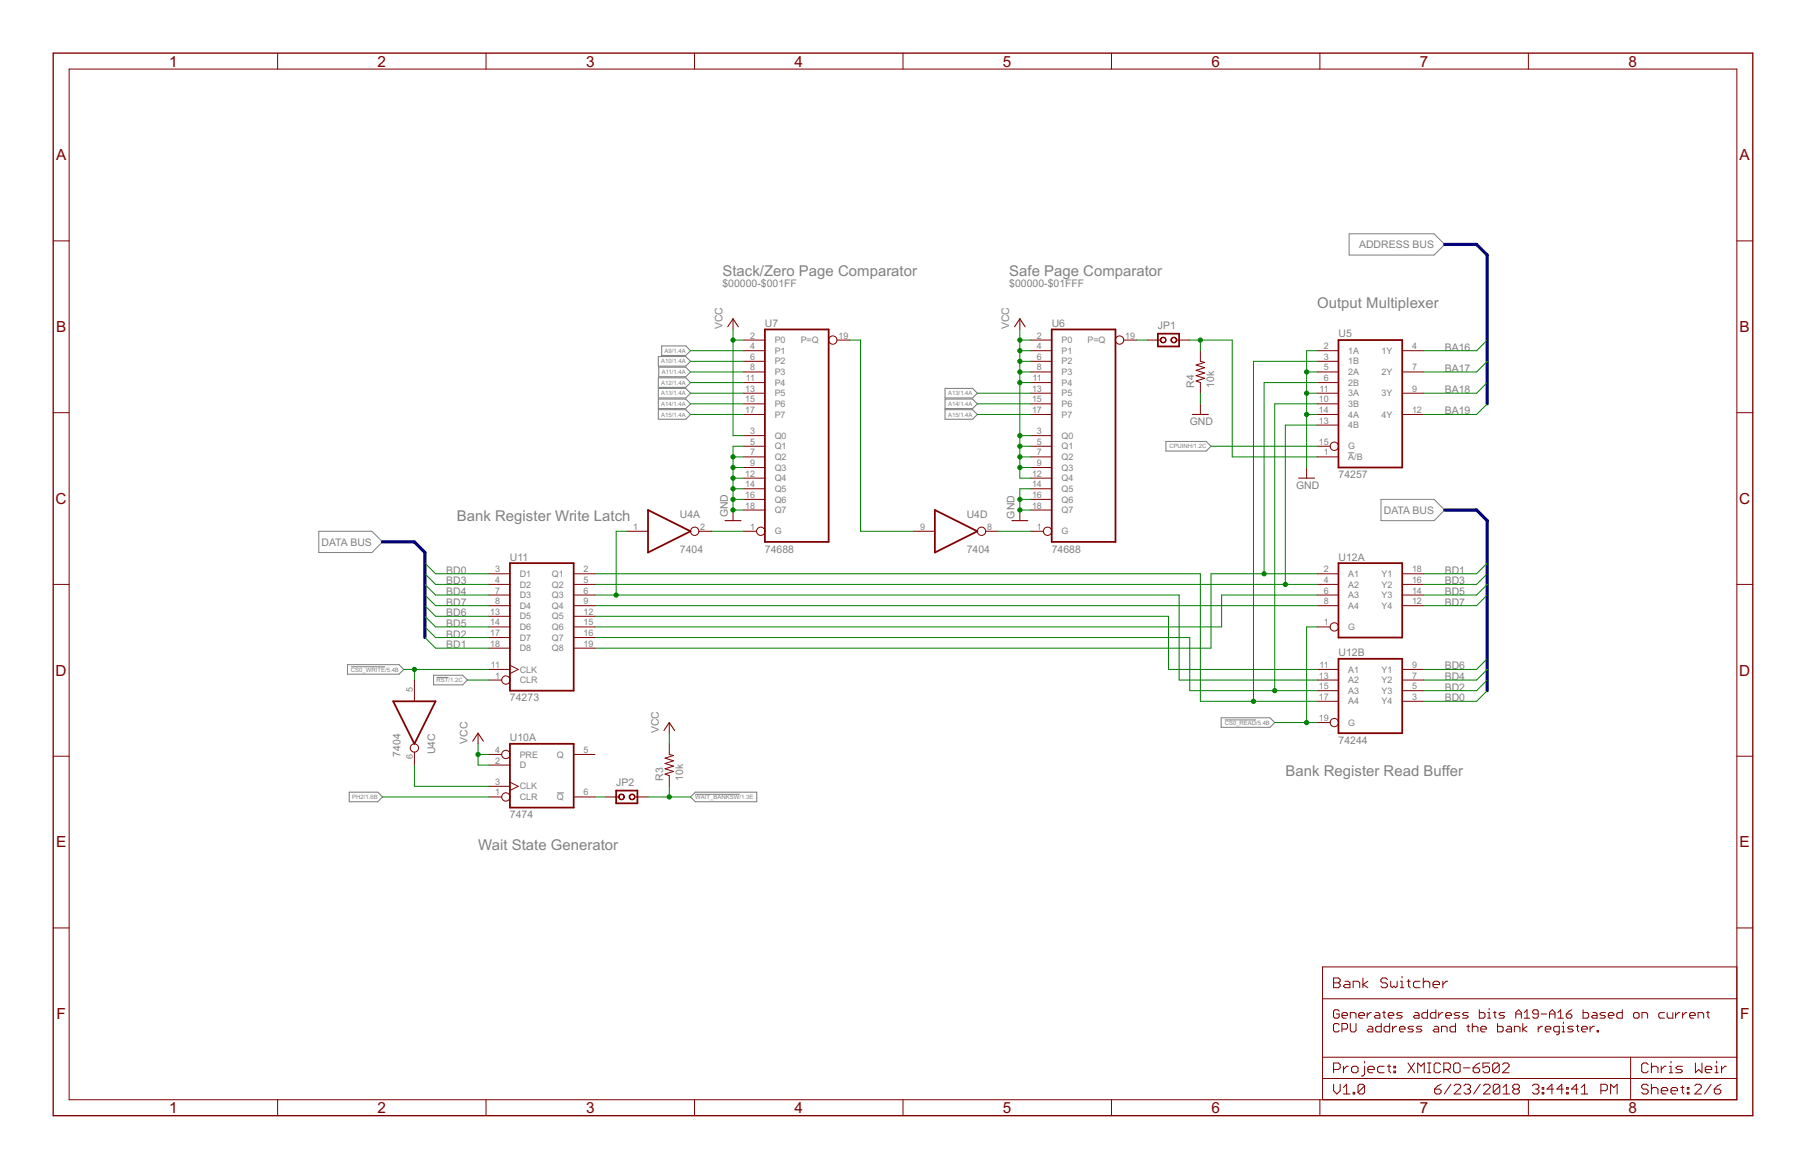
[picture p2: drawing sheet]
<svg xmlns="http://www.w3.org/2000/svg" width="432mm" height="279mm" viewBox="0 0 432 279" stroke-linecap="round" stroke-linejoin="round" font-family="sans-serif">
<path d="M322.6 55.9h20.3l2.5 2.5-2.5 2.6h-20.3zM322.4 108.2h1.4M330.2 119.4h12.7l2.5 2.5-2.5 2.5h-12.7zM76.2 127h12.7l2.6 2.5-2.6 2.6h-12.7zM83.9 159.4h8.2M104.4 161.9h2.8M292.8 172.1h7.5M133.2 189.5h1.6M166.2 189.8h10.6" fill="none" stroke="#808080" stroke-width=".24"/>
<g fill="none" stroke="#808080" stroke-width=".25">
<path d="M157.4 97.9h6.6l1.1 1.2-1.1 1.1h-6.6zM157.4 85.2h6.6l1.1 1.2-1.1 1.1h-6.6zM157.4 90.3h6.6l1.1 1.1-1.1 1.2h-6.6zM157.4 92.8h6.6l1.1 1.2-1.1 1.1h-6.6zM157.4 95.4h6.6l1.1 1.1-1.1 1.2h-6.6zM157.5 87.8h6.5l1.1 1.1-1.1 1.1h-6.5zM158.2 82.7h5.8l1.1 1.1-1.1 1.2h-5.8zM226 97.9h6.5l1.2 1.2-1.2 1.1h-6.5zM226 92.8h6.5l1.2 1.2-1.2 1.1h-6.5zM226 95.4h6.5l1.2 1.1-1.2 1.2h-6.5zM278.8 105.5h9.6l1.1 1.2-1.1 1.1h-9.6zM83.1 158.9h12.3l1.1 1.1-1.1 1.1h-12.3z"/>
<path d="M103.7 161.4h6.9l1.2 1.1-1.2 1.2h-6.9zM292 171.6h11.6l1.2 1.1-1.2 1.1h-11.6zM83.5 189.3h6.8l1.2 1.2-1.2 1.1h-6.8zM166.2 189.3h14.7v2.3h-14.7l-1.1-1.1z"/>
</g>
<g fill="none" stroke="#800000" stroke-width=".24">
<path d="M16.5 16.5h398.8v246.3h-398.8zM66.4 12.7v3.8M116.2 12.7v3.8M166.1 12.7v3.8M215.9 12.7v3.8M265.7 12.7v3.8M315.6 12.7v3.8M365.4 12.7v3.8M12.7 57.6h3.8M415.3 57.6h3.8M175.3 76.2v2.5M243.8 76.2v2.5"/>
<path d="M12.7 98.6h3.8M177.8 81.3h5.1M177.8 83.8h5.1M177.8 86.4h5.1M177.8 88.9h5.1M177.8 91.4h5.1M177.8 94h5.1M177.8 96.5h5.1M177.8 99.1h5.1M200.1 81.3h3.1M246.4 81.3h5.1M246.4 83.8h5.1"/>
<path d="M246.4 86.4h5.1M246.4 88.9h5.1M246.4 91.4h5.1M246.4 94h5.1M246.4 96.5h5.1M246.4 99.1h5.1M268.7 81.3h3.1M274.3 81.3h3.2M281.3 81.3h3.2M287 83.8v2.6l1 .2-2 .6 2 .7-2 .6 2 .7-2 .6 2 .6-2 .7 1 .3v2.6M287 96.5v2.6M314.9 83.8h5.1"/>
<path d="M314.9 86.4h5.1M314.9 88.9h5.1M314.9 91.4h5.1M314.9 94h5.1M314.9 96.5h5.1M314.9 99.1h5.1M335.3 83.8h5M335.3 88.9h5M335.3 94h5M335.3 99.1h5M415.3 98.6h3.8M177.8 104.1h5.1"/>
<path d="M177.8 106.7h5.1M177.8 109.2h5.1M177.8 111.7h5.1M177.8 114.3h5.1M177.8 116.8h5.1M177.8 119.4h5.1M246.4 104.1h5.1M246.4 106.7h5.1M246.4 109.2h5.1M246.4 111.7h5.1M246.4 114.3h5.1M246.4 116.8h5.1"/>
<path d="M246.4 119.4h5.1M312.4 111.7v2.6M314.9 106.7h3.2M314.9 109.2h5.1M314.9 101.6h5.1M12.7 139.7h3.8M116.8 139.7h5.1M116.8 137.1h5.1M137.2 139.7h5M137.2 137.1h5M149.9 127h5M167.1 127h3.1"/>
<path d="M175.3 121.9v2.5M177.8 127h3.1M177.8 121.9h5.1M218.4 127h5.1M235.6 127h3.2M243.8 121.9v2.5M246.4 127h3.1M246.4 121.9h5.1M314.9 139.7h5.1M314.9 137.1h5.1M335.3 139.7h5M335.3 137.1h5"/>
<path d="M415.3 139.7h3.8M116.8 142.2h5.1M116.8 144.8h5.1M116.8 160h5.1M116.8 147.3h5.1M116.8 149.8h5.1M116.8 152.4h5.1M116.8 154.9h5.1M121.9 159l2 1-2 1M137.2 142.2h5M137.2 144.8h5M137.2 147.3h5"/>
<path d="M137.2 149.8h5M137.2 152.4h5M137.2 154.9h5M314.9 142.2h5.1M314.9 144.8h5.1M314.9 160h5.1M314.9 149.8h3.2M335.3 142.2h5M335.3 144.8h5M335.3 160h5M99.1 162.5v5.1M99.1 179.7v3.2"/>
<path d="M114.3 175.2v2.6M116.8 162.5h3.2M160 177.8v2.5l1 .3-2 .6 2 .6-2 .7 2 .6-2 .6 2 .7-2 .6 1 .4v2.5M160 172.7v2.5M314.9 162.5h5.1M314.9 172.7h3.2M314.9 165.1h5.1M314.9 167.6h5.1M335.3 162.5h5M335.3 165.1h5M335.3 167.6h5M12.7 180.7h3.8"/>
<path d="M116.8 190.5h3.2M116.8 182.9h5.1M116.8 187.9h5.1M116.8 180.3h3.2M121.9 186.9l2 1-2 1M137.2 190.5h5M137.2 180.3h5M144.8 190.5h3.2M151.8 190.5h3.1M415.3 180.7h3.8M12.7 221.8h3.8M316.2 238.7h99.1"/>
<path d="M318.9 233.7h1.1l.4 .4v.4l-.4 .4 .4 .4v.4l-.4 .4h-1.1zM318.9 234.9h1.1M321.6 234.5h.8l.3 .4v1.2h-1.1l-.4-.4 .4-.4h1.1M323.5 236.1v-1.6h1.2l.4 .4v1.2M325.9 233.7v2.4M327 234.5l-1.1 .8 1.1 .8M331.7 234.1l-.4-.4h-.8l-.3 .4v.4l.3 .4h.8l.4 .4v.4l-.4 .4h-.8l-.3-.4M332.5 234.5v1.2l.4 .4 .4-.4 .4 .4 .4-.4v-1.2M334.8 236.1h.8M334.8 234.5h.4v1.6M335.2 233.4v.3M336.4 234.5h.8"/>
<path d="M336.8 234.1v1.6l.4 .4M339.5 234.5h-1.2l-.4 .4v.8l.4 .4h1.2M340.3 234.9l.4-.4h.8l.3 .4v1.2M340.3 233.7v2.4M342.6 235.3h1.6v-.4l-.4-.4h-.8l-.4 .4v.8l.4 .4h.8M345 234.5v1.6M346.1 234.5h-.3l-.8 .8M415.3 221.8h3.8M415.3 231.1h-99.1v31.7M316.2 252.7h99.1M316.2 257.8h99.1M318.9 255.6h1.1l.4-.4v-.8l-.4-.3h-1.1v2.3"/>
<path d="M318.9 259.1v1.6l.7 .8 .8-.8v-1.6M320.2 241.7l-.4-.4h-.6l-.4 .4v1.3l.4 .4h.6l.4-.4v-.6h-.7M320.2 245l-.4-.4h-.6l-.4 .4v1.3l.4 .3h.6l.4-.3M320.8 242.7h1.4v-.3l-.3-.4h-.7l-.4 .4v.6l.4 .4h.7M320.8 246h1.1l.3-.4v-.6l-.3-.4h-1.1v2M321.2 254.8v1.6M321.2 259.9l.8-.8v2.4M322.4 254.8h-.4l-.8 .8M322.9 243.4v-1.4h1l.3 .4v1M322.9 244.6v1.7l.3 .3h.7l.3-.3v-1.7M323.5 254.8h.8l.4 .4v.8l-.4 .4h-.8l-.3-.4v-.8zM324.9 242.7h1.3v-.3l-.3-.4h-.7l-.3 .4v.6l.3 .4h.7"/>
<path d="M326.3 253.7v.4M326.3 254.8v2l-.4 .4h-.4M326.3 259.5v1.6l-.4 .4h-.8l-.4-.4M326.3 259.5l-.4-.4h-.8l-.4 .4v1.6M326.3 259.5l-1.6 1.6M326.9 242v1.4M327 255.6h1.6v-.4l-.4-.4h-.8l-.4 .4v.8l.4 .4h.8M327.2 245.3h.7l.3 .3v1h-1l-.3-.3 .3-.3h1M327.9 242h-.3l-.7 .7M328.9 242h.7l.3 .4v1h-1l-.3-.4 .3-.3h1M330.2 244.6v2h-1l-.3-.3v-.7l.3-.3h1M330.6 242h.6"/>
<path d="M330.9 241.7v1.3l.3 .4M330.9 254.8h-1.1l-.4 .4v.8l.4 .4h1.1M331.7 254.8h.8M331.9 242.7h1.3v-.3l-.3-.4h-.6l-.4 .4v.6l.4 .4h.6M332.1 254.4v1.6l.4 .4M332.3 244.6v2h-1.1l-.3-.3v-.7l.3-.3h1.1M332.9 245.3v1.3M333.3 254.8h.4v.4h-.4zM333.3 256h.4v.4h-.4zM333.9 245.3h-.3l-.7 .7M334.6 246h1.3v-.4l-.3-.3h-.7l-.3 .3v.7l.3 .3h.7M335.3 242h-1l-.4 .4 .4 .3h.6l.4 .3-.4 .4h-1"/>
<path d="M336.6 254.1l1.6 2.3M337.9 245.3h-.9l-.4 .3 .4 .4h.6l.3 .3-.3 .3h-1M338.2 254.1l-1.6 2.3M338.3 242h.6l.4 .4v1h-1l-.4-.4 .4-.3h1M339 256.4v-2.3l.7 .7 .8-.7v2.3M340 245.3h-1l-.4 .3 .4 .4h.6l.4 .3-.4 .3h-1M341.3 241.3v2.1h-1l-.3-.4v-.6l.3-.4h1M341.3 254.1h.8M341.3 256.4h.8M341.7 254.1v2.3M343 245.3h.6l.4 .3v1h-1l-.4-.3 .4-.3h1M343.3 241.3v2.1h-1l-.3-.4v-.6l.3-.4h1"/>
<path d="M344 242v1.4M344.4 254.4l-.4-.3h-.7l-.4 .3v1.6l.4 .4h.7l.4-.4M344.6 259.1l-.8 .4-.8 .8M344.7 246.6v-1.3h1l.3 .3v1M345 242h-.3l-.7 .7M345.2 255.6h1.2l.4-.4v-.8l-.4-.3h-1.2v2.3M345.7 242.7h1.3v-.3l-.3-.4h-.7l-.3 .4v.6l.3 .4h.7M346 255.6l.8 .8M346.9 259.1l-1.6 2.4M347.7 259.5l.4-.4h.7l.4 .4v.4l-1.5 1.6h1.5M347.9 254.1h.8l.4 .3v1.6l-.4 .4h-.8l-.3-.4v-1.6zM348 244.6v2h-1l-.3-.3v-.7l.3-.3h1"/>
<path d="M349 242h-1l-.3 .4 .3 .3h.7l.3 .3-.3 .4h-1M349.9 255.2h1.6M350 259.5l.4-.4h.8l.4 .4v.4l-.4 .4M350.7 245.3h.6M351 242h-1l-.3 .4 .3 .3h.7l.3 .3-.3 .4h-1M351 245v1.3l.3 .3M352 245.6l.4-.3h.6l.4 .3v1M352 244.6v2M352.2 255.2h1.2l.4 .4v.4l-.4 .4h-.8l-.4-.4zM353.7 241.3v2.1h1l.3-.4v-.6l-.3-.4h-1M353.8 254.1l-.8 .3-.8 .8M353.9 259.1l-1.6 2.4"/>
<path d="M354 246h1.4v-.4l-.4-.3h-.6l-.4 .3v.7l.4 .3h.6M354.7 259.5l.4-.4h.8l.4 .4v.4l-1.6 1.6h1.6M355.7 243.4h.7M355.7 242h.3v1.4M356 241v.3M356.1 254.1h-1.5v1.1l.7-.4h.4l.4 .4v.8l-.4 .4h-.8l-.3-.4M357.1 242h.6M357.4 241.7v1.3l.3 .4M358.1 244.6v2h1l.3-.3v-.7l-.3-.3h-1M358.5 254.4l-.4-.3h-.8l-.4 .3v1.6M358.5 254.4v1.6l-.4 .4h-.8l-.4-.4M358.5 254.4l-1.6 1.6"/>
<path d="M358.6 259.5v1.6l-.4 .4h-.8l-.4-.4M358.6 259.5l-.4-.4h-.8l-.4 .4v1.6M358.6 259.5l-1.6 1.6M359.2 254.4l.4-.3h.8l.4 .3v.4l-1.6 1.6h1.6M359.4 259.9l.8-.8v2.4M359.7 242h-1l-.3 .4 .3 .3h.7l.3 .3-.3 .4h-1M360.4 245.3h.7l.3 .3v1h-1l-.3-.3 .3-.3h1M362.1 246.6v-1.3h1l.3 .3v1M362.4 242.4h1.3M362.4 243.4v-1.4l.7-.7 .6 .7v1.4M364.1 244.6v2M364.4 243.4h1.4"/>
<path d="M364.4 242l.7-.7v2.1M365.1 245.3l-1 .7 1 .6M366.4 259.5l.4-.4h.8l.3 .4v.4l-.3 .4M367.8 242.4h-1l-.4-.4v-.3l.4-.4h.7l.3 .4v1.3l-.3 .4h-.7l-.4-.4M367.8 245.3v1.3M368.4 242.4h1.4M368.7 259.9h.4v.4h-.4zM368.8 245.3h-.4l-.6 .7M369.5 246h1.3v-.4l-.3-.3h-.7l-.3 .3v.7l.3 .3h.7M370.5 242.4h1.3M370.5 243.4v-1.4l.6-.7 .7 .7v1.4M372.5 243.4h1.3"/>
<path d="M372.5 242l.6-.7v2.1M372.8 246.6h-1l-.3-.3v-.7l.3-.3h1v1.7l-.3 .3h-.4M373.5 246.6h.6M373.5 245.3h.3v1.3M373.8 244.3v.3M374.5 242.4h1l.3 .3v.3l-.3 .4h-.7l-.3-.4zM374.6 259.9h.3v.4h-.3zM375.8 241.3l-.6 .4-.7 .7M376.2 245.3h-1l-.4 .3 .4 .4h.6l.4 .3-.4 .3h-1M376.8 245.3h.7M377.2 245v1.3l.3 .3M378.1 259.9l.8-.8v2.4"/>
<path d="M378.2 246h1.3v-.4l-.3-.3h-.7l-.3 .3v.7l.3 .3h.7M378.5 241.3v2.1h1l.3-.4v-.6l-.3-.4h-1M380.2 245.3v1.3M380.9 242h.6l.3 .4v1h-.9l-.4-.4 .4-.3h.9M381.2 245.3h-.3l-.7 .7M381.9 246.3h.3v.3h-.3zM383.9 242h-1l-.4 .4 .4 .3h.6l.4 .3-.4 .4h-1M384.5 242.7h1.4v-.3l-.3-.4h-.7l-.4 .4v.6l.4 .4h.7M387.9 241.3v2.1h-1l-.4-.4v-.6l.4-.4h1M389.9 252.7v10.1M390.6 242.4l.3-.4h.7l.3 .4v.6l-.3 .4h-.7l-.3-.4zM392.6 243.4v-1.4h1l.3 .4v1"/>
<path d="M394.1 254.4l-.4-.3h-.8l-.4 .3v1.6l.4 .4h.8l.4-.4M394.1 259.5l-.4-.4h-.8l-.4 .4v.4l.4 .4h.8l.4 .4v.4l-.4 .4h-.8l-.4-.4M394.8 255.2l.4-.4h.8l.4 .4v1.2M394.8 254.1v2.3M394.8 259.1v2.4M397.2 254.8v1.6M398 242h-1.1l-.3 .4v.6l.3 .4h1.1M398.4 254.8h-.4l-.8 .8M398.6 242v1l.3 .4h1.1v-1.4M399.1 254.8h.4v1.6M399.1 256.4h.8M399.5 253.7v.4"/>
<path d="M400.6 242v1.4M401.6 242h-.3l-.7 .7M401.9 259.9h.7M402.3 259.5v1.6l.3 .4M402.3 254.8h-1.2l-.4 .4 .4 .4h.8l.4 .4-.4 .4h-1.2M402.3 242v1.4M403.3 242h-.3l-.7 .7M403.4 259.9h.4v.4h-.4zM404 242.7h1.3v-.3l-.3-.4h-.7l-.3 .4v.6l.3 .4h.7M405.2 259.5l.4-.4h.8l.4 .4v.4l-1.6 1.6h1.6M405.4 254.1v2.3l.7-.8 .8 .8v-2.3M406 243.4v-1.4h1l.3 .4v1"/>
<path d="M407.7 255.6h1.6v-.4l-.4-.4h-.8l-.4 .4v.8l.4 .4h.8M408 242h.7M408.3 241.7v1.3l.4 .4M409.1 259.1l-1.6 2.4M410 254.8h.4v1.6M410 256.4h.8M410.4 253.7v.4M411.4 259.1l-.7 .4-.8 .8M411.6 254.8v1.6M412.8 254.8h-.4l-.8 .8M66.4 262.8v3.9M116.2 262.8v3.9"/>
<path d="M166.1 262.8v3.9M215.9 262.8v3.9M265.7 262.8v3.9M315.6 262.8v3.9M321.2 261.5h1.5M323.5 261.1h.4v.4h-.4zM343 260.3h1.2l.4 .4v.4l-.4 .4h-.8l-.4-.4zM350.8 260.3h.4M351.2 260.3l.4 .4v.4l-.4 .4h-.8l-.4-.4M359.4 261.5h1.5M362.1 260.3l-.4 .4v.4l.4 .4h.8l.4-.4v-.4l-.4-.4M362.1 260.3l-.4-.4v-.4l.4-.4h.8l.4 .4v.4l-.4 .4"/>
<path d="M362.1 260.3h.8M365.4 262.8v3.9M367.2 260.3h.4M367.6 260.3l.3 .4v.4l-.3 .4h-.8l-.4-.4M368.7 261.1h.4v.4h-.4zM371.5 260.3h-1.6l1.2-1.2v2.4M373.8 260.3h-1.6l1.2-1.2v2.4M374.6 261.1h.3v.4h-.3zM377.3 260.3h-1.6l1.2-1.2v2.4M378.1 261.5h1.5M382.8 260.7h1.1l.4-.4v-.8l-.4-.4h-1.1v2.4M385.1 261.5v-2.4l.8 .8 .8-.8v2.4"/>
<path d="M394.8 260.3l.4-.4h.8l.4 .4v1.2M397.2 260.7h1.5v-.4l-.3-.4h-.8l-.4 .4v.8l.4 .4h.8M399.5 260.7h1.6v-.4l-.4-.4h-.8l-.4 .4v.8l.4 .4h.8M403.4 261.1h.4v.4h-.4zM409.9 260.3h1.2l.3 .4v.4l-.3 .4h-.8l-.4-.4z"/>
<circle cx="199.1" cy="81.3" r=".99"/>
<circle cx="267.7" cy="81.3" r=".99"/>
<circle cx="319" cy="106.7" r=".99"/>
<circle cx="166.1" cy="127" r=".99"/>
<circle cx="181.9" cy="127" r=".99"/>
<circle cx="234.7" cy="127" r=".99"/>
<circle cx="250.5" cy="127" r=".99"/>
<circle cx="319" cy="149.8" r=".99"/>
<circle cx="99.1" cy="178.8" r=".99"/>
<circle cx="120.9" cy="162.5" r=".99"/>
<circle cx="319" cy="172.7" r=".99"/>
<circle cx="120.9" cy="190.5" r=".99"/>
<circle cx="120.9" cy="180.3" r=".99"/>
</g>
<path d="M12.7 12.7h406.4v254h-406.4z" fill="none" stroke="#800000" stroke-width=".32"/>
<path d="M182.9 78.7h15.2v50.8h-15.2zM251.5 78.7h15.2v50.8h-15.2zM276.8 79.8h5.1v3h-5.1zM320 81.3h15.3v30.4h-15.3zM121.9 134.6h15.3v30.5h-15.3zM154.9 121.9l10.2 5.1-10.2 5.1zM223.5 121.9l10.2 5.1-10.2 5.1zM320 134.6h15.3v17.8h-15.3zM320 157.5h15.3v17.7h-15.3zM94 167.6h10.1l-5 10.2zM121.9 177.8h15.3v15.2h-15.3zM147.3 189h5.1v3h-5.1z" fill="none" stroke="#800000" stroke-width=".42"/>
<path d="M174 78.1l1.3-1.9 1.2 1.9M242.6 78.1l1.2-1.9 1.3 1.9M285.1 99.1h3.8M310.5 114.3h3.8M173.4 124.4h3.8M241.9 124.4h3.8M113 177.1l1.3-1.9 1.3 1.9M158.7 174.6l1.3-1.9 1.3 1.9" fill="none" stroke="#800000" stroke-width=".25"/>
<g fill="#800000" stroke="#800000" stroke-width=".24">
<path d="M280.1 80.8a.7 .7 0 0 1 1.1 .1 .7 .7 0 0 1-.4 1.1 .7 .7 0 0 1-.8-.7h.1a.58 .58 0 0 1 .8-.6 .58 .58 0 0 1 .2 1 .58 .58 0 0 1-1-.2l-.1-.2z" fill-rule="evenodd"/>
<path d="M277.6 80.8a.7 .7 0 0 1 1.1 .1 .7 .7 0 0 1-.4 1.1 .7 .7 0 0 1-.9-.7h.1a.58 .58 0 0 1 .8-.6 .58 .58 0 0 1 .2 1 .58 .58 0 0 1-.9-.2l-.2-.2z" fill-rule="evenodd"/>
<path d="M150.6 190a.7 .7 0 0 1 1.1 .1 .7 .7 0 0 1-.4 1 .7 .7 0 0 1-.9-.6h.2a.58 .58 0 0 1 .7-.6 .58 .58 0 0 1 .2 1 .58 .58 0 0 1-.9-.2l-.2-.2z" fill-rule="evenodd"/>
<path d="M148.1 190a.7 .7 0 0 1 1.1 .1 .7 .7 0 0 1-.4 1 .7 .7 0 0 1-.9-.6h.1a.58 .58 0 0 1 .8-.6 .58 .58 0 0 1 .2 1 .58 .58 0 0 1-.9-.2l-.2-.2z" fill-rule="evenodd"/>
</g>
<path d="M345.4 58.4h7.6l2.6 2.6v35.5M91.5 129.5h7.6l2.5 2.6v20.3M345.4 121.9h7.6l2.6 2.5v40.7" fill="none" stroke="#000080" stroke-width=".76"/>
<g fill="none" stroke="#008000" stroke-width=".24">
<path d="M175.3 78.7v25.4h2.5M243.8 78.7v35.6h2.6M165.1 99.1h12.7M165.1 96.5h12.7M165.1 94h12.7M165.1 91.4h12.7M165.1 88.9h12.7M165.1 86.4h12.7M165.1 83.8h12.7M175.3 81.3h2.5M203.2 81.3h2.5v45.7h12.7M233.7 99.1h12.7"/>
<path d="M233.7 96.5h12.7M233.7 94h12.7M243.8 91.4h2.6M243.8 88.9h2.6M243.8 86.4h2.6M243.8 83.8h2.6M243.8 81.3h2.6M271.8 81.3h2.5M284.5 81.3h10.1v27.9h20.3M287 81.3v2.5M287 94v2.5M312.4 99.1h2.5"/>
<path d="M312.4 94h2.5M312.4 88.9h2.5M314.9 96.5h-10.1v68.6M314.9 91.4h-12.7v45.7M314.9 86.4h-15.2v81.2M314.9 83.8h-2.5v27.9M355.6 96.5l-2.6 2.6h-12.7M355.6 91.4l-2.6 2.6h-12.7M355.6 86.4l-2.6 2.5h-12.7M355.6 81.3l-2.6 2.5h-12.7M175.3 114.3h2.5M175.3 111.7h2.5"/>
<path d="M175.3 109.2h2.5M175.3 116.8h2.5M175.3 119.4h2.5M177.8 106.7h-2.5v15.2h2.5M243.8 111.7h2.6M243.8 109.2h2.6M243.8 106.7h2.6M243.8 104.1h2.6M243.8 119.4h2.6M246.4 116.8h-2.6v5.1h2.6M289.5 106.7h25.4M314.9 101.6h-7.6v38.1"/>
<path d="M101.6 139.7l2.5 2.5h12.7M101.6 137.1l2.5 2.6h12.7M101.6 134.6l2.5 2.5h12.7M142.2 139.7h172.7M142.2 137.1h144.8v30.5h27.9M149.9 127h-2.6v15.2M170.2 127h7.6M238.8 127h7.6M314.9 137.1h-25.4v17.8h-147.3M355.6 139.7l-2.6 2.5h-12.7M355.6 137.1l-2.6 2.6h-12.7M355.6 134.6l-2.6 2.5h-12.7"/>
<path d="M96.5 160h20.3M99.1 160v2.5M101.6 142.2l2.5 2.6h12.7M101.6 144.8l2.5 2.5h12.7M101.6 147.3l2.5 2.5h12.7M101.6 149.8l2.5 2.6h12.7M101.6 152.4l2.5 2.5h12.7M142.2 144.8h172.7M142.2 147.3h137.2v12.7h35.5M142.2 142.2h139.7v20.3h33M142.2 152.4h142.3v12.7h30.4M314.9 142.2h-22.8v7.6h-149.9"/>
<path d="M314.9 149.8h-2.5v22.9M355.6 142.2l-2.6 2.6h-12.7M355.6 157.5l-2.6 2.5h-12.7M355.6 160l-2.6 2.5h-12.7M111.8 162.5h5M114.3 177.8v5.1h2.5M160 175.2v2.6M304.8 172.7h10.1M355.6 162.5l-2.6 2.6h-12.7M355.6 165.1l-2.6 2.5h-12.7M91.5 190.5h25.3M99.1 182.9v5h17.7"/>
<path d="M114.3 180.3h2.5M142.2 190.5h2.6M154.9 190.5h10.2M160 187.9v2.6"/>
</g>
<g fill="#008000" stroke="#008000" stroke-width=".24">
<circle cx="243.8" cy="111.7" r=".51"/>
<circle cx="243.8" cy="109.2" r=".51"/>
<circle cx="243.8" cy="106.7" r=".51"/>
<circle cx="243.8" cy="104.1" r=".51"/>
<circle cx="243.8" cy="91.4" r=".51"/>
<circle cx="243.8" cy="88.9" r=".51"/>
<circle cx="243.8" cy="86.4" r=".51"/>
<circle cx="243.8" cy="83.8" r=".51"/>
<circle cx="243.8" cy="81.3" r=".51"/>
<circle cx="175.3" cy="81.3" r=".51"/>
<circle cx="114.3" cy="180.3" r=".51"/>
<circle cx="243.8" cy="119.4" r=".51"/>
<circle cx="243.8" cy="121.9" r=".51"/>
<circle cx="175.3" cy="109.2" r=".51"/>
<circle cx="175.3" cy="111.7" r=".51"/>
<circle cx="175.3" cy="114.3" r=".51"/>
<circle cx="175.3" cy="116.8" r=".51"/>
<circle cx="175.3" cy="119.4" r=".51"/>
<circle cx="175.3" cy="121.9" r=".51"/>
<circle cx="312.4" cy="88.9" r=".51"/>
<circle cx="312.4" cy="94" r=".51"/>
<circle cx="312.4" cy="99.1" r=".51"/>
<circle cx="160" cy="190.5" r=".51"/>
<circle cx="99.1" cy="160" r=".51"/>
<circle cx="312.4" cy="172.7" r=".51"/>
<circle cx="287" cy="81.3" r=".51"/>
<circle cx="299.7" cy="167.6" r=".51"/>
<circle cx="302.2" cy="137.1" r=".51"/>
<circle cx="304.8" cy="165.1" r=".51"/>
<circle cx="307.3" cy="139.7" r=".51"/>
<circle cx="147.3" cy="142.2" r=".51"/>
</g>
<g font-size="4.1" fill="#800000">
<text x="40.4" y="15.9">1</text>
<text x="90.3" y="15.9">2</text>
<text x="140.1" y="15.9">3</text>
<text x="190" y="15.9">4</text>
<text x="239.8" y="15.9">5</text>
<text x="289.6" y="15.9">6</text>
<text x="339.5" y="15.9">7</text>
<text x="389.3" y="15.9">8</text>
<text x="13.4" y="38.3">A</text>
<text x="415.9" y="38.3">A</text>
<text x="13.4" y="79.4">B</text>
<text x="415.9" y="79.4">B</text>
<text x="13.3" y="120.4">C</text>
<text x="415.8" y="120.4">C</text>
<text x="13.3" y="161.5">D</text>
<text x="415.8" y="161.5">D</text>
<text x="13.4" y="202.6">E</text>
<text x="415.9" y="202.6">E</text>
<text x="13.5" y="243.6">F</text>
<text x="416" y="243.6">F</text>
<text x="40.4" y="266">1</text>
<text x="90.3" y="266">2</text>
<text x="140.1" y="266">3</text>
<text x="190" y="266">4</text>
<text x="239.8" y="266">5</text>
<text x="289.6" y="266">6</text>
<text x="339.5" y="266">7</text>
<text x="389.3" y="266">8</text>
</g>
<g font-size="4" fill="#808080">
<text x="172.7" y="66">Stack/Zero Page Comparator</text>
<text x="241.3" y="66">Safe Page Comparator</text>
<text x="314.9" y="73.7">Output Multiplexer</text>
<text x="109.2" y="124.4">Bank Register Write Latch</text>
<text x="307.3" y="185.4">Bank Register Read Buffer</text>
<text x="114.3" y="203.2">Wait State Generator</text>
</g>
<g font-size="2.8" fill="#808080">
<text x="325" y="59.3">ADDRESS BUS</text>
<text x="172.7" y="68.6">$00000-$001FF</text>
<text x="241.3" y="68.6">$00000-$01FFF</text>
<text x="172.7" y="78.7" transform="rotate(-90 172.7 78.7)">VCC</text>
<text x="182.9" y="78.1">U7</text>
<text x="241.3" y="78.7" transform="rotate(-90 241.3 78.7)">VCC</text>
<text x="251.5" y="78.1">U6</text>
<text x="276.8" y="78.7">JP1</text>
<text x="320" y="80.6">U5</text>
<text x="345.4" y="83.8">BA16</text>
<text x="345.4" y="88.9">BA17</text>
<text x="285.5" y="92.7" transform="rotate(-90 285.5 92.7)">R4</text>
<text x="290.3" y="92.7" transform="rotate(-90 290.3 92.7)">10k</text>
<text x="345.4" y="94">BA18</text>
<text x="284.5" y="101.6">GND</text>
<text x="345.4" y="99.1">BA19</text>
<text x="309.9" y="116.8">GND</text>
<text x="320" y="114.3">74257</text>
<text x="162.6" y="123.8">U4A</text>
<text x="174" y="123.7" transform="rotate(-90 174 123.7)">GND</text>
<text x="231.1" y="123.8">U4D</text>
<text x="242.6" y="123.9" transform="rotate(-90 242.6 123.9)">GND</text>
<text x="330.9" y="122.8">DATA BUS</text>
<text x="76.9" y="130.4">DATA BUS</text>
<text x="106.7" y="137.1">BD0</text>
<text x="121.9" y="134">U11</text>
<text x="162.6" y="132.1">7404</text>
<text x="182.9" y="132.1">74688</text>
<text x="231.1" y="132.1">7404</text>
<text x="251.5" y="132.1">74688</text>
<text x="320" y="134">U12A</text>
<text x="345.4" y="137.1">BD1</text>
<text x="106.7" y="142.2">BD4</text>
<text x="106.7" y="139.7">BD3</text>
<text x="345.4" y="142.2">BD5</text>
<text x="345.4" y="139.7">BD3</text>
<text x="106.7" y="144.8">BD7</text>
<text x="106.7" y="147.3">BD6</text>
<text x="106.7" y="149.8">BD5</text>
<text x="345.4" y="144.8">BD7</text>
<text x="106.7" y="152.4">BD2</text>
<text x="106.7" y="154.9">BD1</text>
<text x="320" y="156.8">U12B</text>
<text x="345.4" y="160">BD6</text>
<text x="121.9" y="167.6">74273</text>
<text x="345.4" y="162.5">BD4</text>
<text x="345.4" y="165.1">BD2</text>
<text x="345.4" y="167.6">BD0</text>
<text x="111.8" y="177.8" transform="rotate(-90 111.8 177.8)">VCC</text>
<text x="121.9" y="177.1">U10A</text>
<text x="157.5" y="175.2" transform="rotate(-90 157.5 175.2)">VCC</text>
<text x="320" y="177.8">74244</text>
<text x="95.8" y="180.8" transform="rotate(-90 95.8 180.8)">7404</text>
<text x="104" y="180.2" transform="rotate(-90 104 180.2)">U4C</text>
<text x="147.3" y="187.9">JP2</text>
<text x="158.5" y="186.7" transform="rotate(-90 158.5 186.7)">R3</text>
<text x="163.3" y="186.7" transform="rotate(-90 163.3 186.7)">10k</text>
<text x="121.9" y="195.6">7474</text>
</g>
<g font-size="2.4" fill="#808080">
<text x="179.4" y="80.9">2</text>
<text x="179.4" y="83.5">4</text>
<text x="185.2" y="82">P0</text>
<text x="191.4" y="82">P=Q</text>
<text x="200.5" y="80.9">19</text>
<text x="247.9" y="80.9">2</text>
<text x="247.9" y="83.5">4</text>
<text x="253.8" y="82">P0</text>
<text x="260" y="82">P=Q</text>
<text x="269" y="80.9">19</text>
<text x="316.5" y="83.5">2</text>
<text x="337.6" y="83.5">4</text>
<text x="179.4" y="86">6</text>
<text x="179.4" y="88.5">8</text>
<text x="185.2" y="84.6">P1</text>
<text x="185.2" y="87.1">P2</text>
<text x="185.2" y="89.7">P3</text>
<text x="247.9" y="86">6</text>
<text x="247.9" y="88.5">8</text>
<text x="253.8" y="84.6">P1</text>
<text x="253.8" y="87.1">P2</text>
<text x="253.8" y="89.7">P3</text>
<text x="316.5" y="86">3</text>
<text x="316.5" y="88.5">5</text>
<text x="322.4" y="84.6">1A</text>
<text x="322.4" y="87.1">1B</text>
<text x="322.4" y="89.7">2A</text>
<text x="330.3" y="84.6">1Y</text>
<text x="330.3" y="89.7">2Y</text>
<text x="337.6" y="88.5">7</text>
<text x="178.2" y="93.6">13</text>
<text x="178.3" y="91.1">11</text>
<text x="185.2" y="92.2">P4</text>
<text x="185.2" y="94.7">P5</text>
<text x="246.7" y="93.6">13</text>
<text x="246.9" y="91.1">11</text>
<text x="253.8" y="92.2">P4</text>
<text x="253.8" y="94.7">P5</text>
<text x="315.5" y="93.6">11</text>
<text x="316.5" y="91.1">6</text>
<text x="322.4" y="92.2">2B</text>
<text x="322.4" y="94.7">3A</text>
<text x="330.3" y="94.7">3Y</text>
<text x="337.6" y="93.6">9</text>
<text x="178.2" y="96.2">15</text>
<text x="178.2" y="98.7">17</text>
<text x="185.2" y="97.3">P6</text>
<text x="185.2" y="99.8">P7</text>
<text x="246.7" y="96.2">15</text>
<text x="246.7" y="98.7">17</text>
<text x="253.8" y="97.3">P6</text>
<text x="253.8" y="99.8">P7</text>
<text x="315.3" y="96.2">10</text>
<text x="315.3" y="101.2">13</text>
<text x="315.3" y="98.7">14</text>
<text x="322.4" y="97.3">3B</text>
<text x="322.4" y="99.8">4A</text>
<text x="330.3" y="99.8">4Y</text>
<text x="337.6" y="98.7">12</text>
<text x="179.4" y="103.8">3</text>
<text x="179.4" y="106.3">5</text>
<text x="185.2" y="104.9">Q0</text>
<text x="185.2" y="107.4">Q1</text>
<text x="247.9" y="103.8">3</text>
<text x="247.9" y="106.3">5</text>
<text x="253.8" y="104.9">Q0</text>
<text x="253.8" y="107.4">Q1</text>
<text x="315.3" y="106.3">15</text>
<text x="322.4" y="102.4">4B</text>
<text x="322.4" y="107.4">G</text>
<text x="178.2" y="113.9">12</text>
<text x="179.4" y="108.9">7</text>
<text x="179.4" y="111.4">9</text>
<text x="185.2" y="110">Q2</text>
<text x="185.2" y="112.5">Q3</text>
<text x="246.7" y="113.9">12</text>
<text x="247.9" y="108.9">7</text>
<text x="247.9" y="111.4">9</text>
<text x="253.8" y="110">Q2</text>
<text x="253.8" y="112.5">Q3</text>
<text x="316.5" y="108.9">1</text>
<text x="322.4" y="110">A/B</text>
<text x="178.2" y="116.5">14</text>
<text x="178.2" y="119">16</text>
<text x="185.2" y="115">Q4</text>
<text x="185.2" y="117.6">Q5</text>
<text x="246.7" y="116.5">14</text>
<text x="246.7" y="119">16</text>
<text x="253.8" y="115">Q4</text>
<text x="253.8" y="117.6">Q5</text>
<text x="178.2" y="121.6">18</text>
<text x="185.2" y="120.1">Q6</text>
<text x="185.2" y="122.7">Q7</text>
<text x="246.7" y="121.6">18</text>
<text x="253.8" y="120.1">Q6</text>
<text x="253.8" y="122.7">Q7</text>
<text x="151.4" y="126.6">1</text>
<text x="167.4" y="126.6">2</text>
<text x="179.4" y="126.6">1</text>
<text x="185.2" y="127.7">G</text>
<text x="220" y="126.6">9</text>
<text x="236" y="126.6">8</text>
<text x="247.9" y="126.6">1</text>
<text x="253.8" y="127.7">G</text>
<text x="118.4" y="136.8">3</text>
<text x="124.3" y="137.9">D1</text>
<text x="132" y="137.9">Q1</text>
<text x="139.5" y="136.8">2</text>
<text x="316.5" y="136.8">2</text>
<text x="322.4" y="137.9">A1</text>
<text x="330.3" y="137.9">Y1</text>
<text x="337.6" y="136.8">18</text>
<text x="118.4" y="139.3">4</text>
<text x="118.4" y="141.9">7</text>
<text x="124.3" y="140.4">D2</text>
<text x="124.3" y="143">D3</text>
<text x="132" y="140.4">Q2</text>
<text x="132" y="143">Q3</text>
<text x="139.5" y="139.3">5</text>
<text x="139.5" y="141.9">6</text>
<text x="316.5" y="139.3">4</text>
<text x="316.5" y="141.9">6</text>
<text x="322.4" y="140.4">A2</text>
<text x="322.4" y="143">A3</text>
<text x="330.3" y="143">Y3</text>
<text x="330.3" y="140.4">Y2</text>
<text x="337.6" y="141.9">14</text>
<text x="337.6" y="139.3">16</text>
<text x="117.2" y="146.9">13</text>
<text x="117.2" y="149.5">14</text>
<text x="118.4" y="144.4">8</text>
<text x="124.3" y="145.5">D4</text>
<text x="124.3" y="148.1">D5</text>
<text x="132" y="145.5">Q4</text>
<text x="132" y="148.1">Q5</text>
<text x="139.5" y="144.4">9</text>
<text x="139.5" y="146.9">12</text>
<text x="139.5" y="149.5">15</text>
<text x="316.5" y="149.5">1</text>
<text x="316.5" y="144.4">8</text>
<text x="322.4" y="145.5">A4</text>
<text x="330.3" y="145.5">Y4</text>
<text x="337.6" y="144.4">12</text>
<text x="117.2" y="152">17</text>
<text x="117.2" y="154.6">18</text>
<text x="124.3" y="150.6">D6</text>
<text x="124.3" y="153.1">D7</text>
<text x="124.3" y="155.7">D8</text>
<text x="132" y="150.6">Q6</text>
<text x="132" y="153.1">Q7</text>
<text x="132" y="155.7">Q8</text>
<text x="139.5" y="152">16</text>
<text x="139.5" y="154.6">19</text>
<text x="322.4" y="150.6">G</text>
<text x="117.4" y="159.6">11</text>
<text x="124.3" y="160.8">CLK</text>
<text x="315.5" y="159.6">11</text>
<text x="322.4" y="160.8">A1</text>
<text x="330.3" y="160.8">Y1</text>
<text x="337.6" y="159.6">9</text>
<text x="98.7" y="165.3" transform="rotate(-90 98.7 165.3)">5</text>
<text x="118.4" y="162.2">1</text>
<text x="124.3" y="163.3">CLR</text>
<text x="315.3" y="162.2">13</text>
<text x="315.3" y="164.7">15</text>
<text x="315.3" y="167.3">17</text>
<text x="322.4" y="163.3">A2</text>
<text x="322.4" y="165.8">A3</text>
<text x="330.3" y="165.8">Y3</text>
<text x="330.3" y="163.3">Y2</text>
<text x="337.6" y="167.3">3</text>
<text x="337.6" y="164.7">5</text>
<text x="337.6" y="162.2">7</text>
<text x="315.3" y="172.3">19</text>
<text x="322.4" y="173.5">G</text>
<text x="322.4" y="168.4">A4</text>
<text x="330.3" y="168.4">Y4</text>
<text x="118.4" y="180">4</text>
<text x="139.5" y="180">5</text>
<text x="98.7" y="181.3" transform="rotate(-90 98.7 181.3)">6</text>
<text x="118.4" y="182.5">2</text>
<text x="124.3" y="183.6">D</text>
<text x="124.3" y="181.1">PRE</text>
<text x="133.2" y="181.1">Q</text>
<text x="118.4" y="190.1">1</text>
<text x="118.4" y="187.6">3</text>
<text x="124.3" y="191.2">CLR</text>
<text x="124.3" y="188.7">CLK</text>
<text x="133.2" y="191.2">Q</text>
<text x="139.5" y="190.1">6</text>
</g>
<g font-size="1.6" fill="#808080">
<text x="158.1" y="86.9">A10/1.4A</text>
<text x="158.2" y="89.4">A11/1.4A</text>
<text x="158.9" y="84.3">A9/1.4A</text>
<text x="158.1" y="94.5">A13/1.4A</text>
<text x="158.1" y="91.9">A12/1.4A</text>
<text x="226.7" y="94.5">A13/1.4A</text>
<text x="158.1" y="99.6">A15/1.4A</text>
<text x="158.1" y="97">A14/1.4A</text>
<text x="226.7" y="99.6">A15/1.4A</text>
<text x="226.7" y="97">A14/1.4A</text>
<text x="279.6" y="107.2">CPUINH/1.2C</text>
<text x="83.9" y="160.5">CS0_WRITE/5.4B</text>
<text x="104.4" y="163">RST/1.2C</text>
<text x="292.8" y="173.2">CS0_READ/5.4B</text>
<text x="84.2" y="191">PH2/1.6B</text>
<text x="166.2" y="191">WAIT_BANKSW/1.3E</text>
</g>
</svg>
